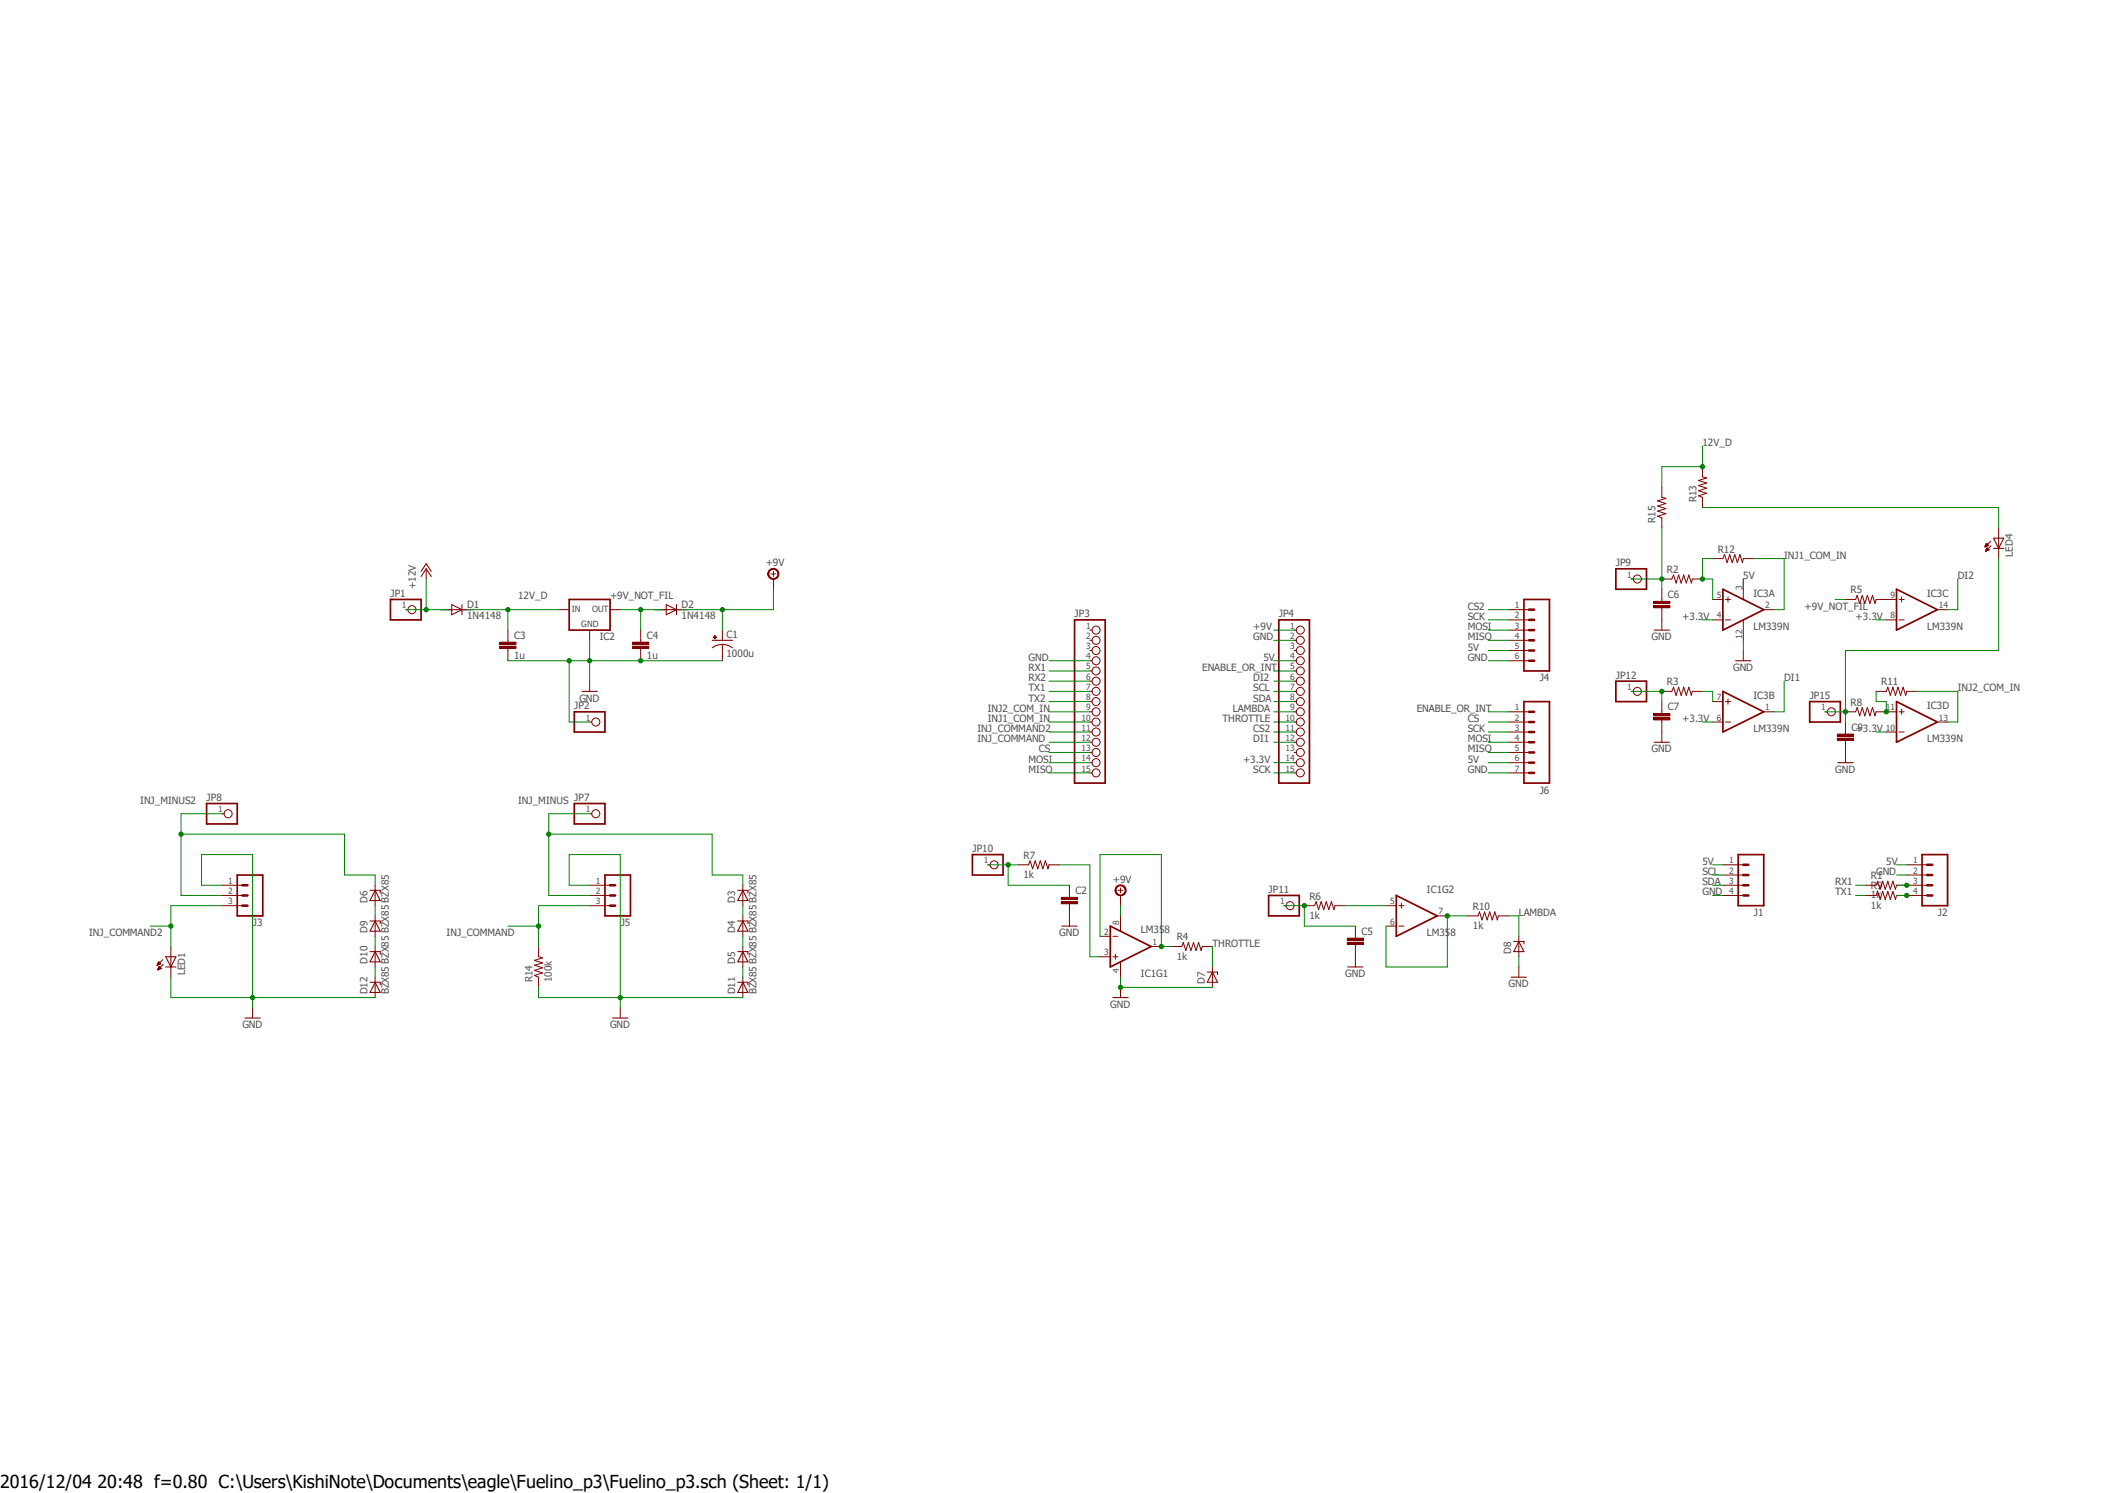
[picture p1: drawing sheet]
<svg xmlns="http://www.w3.org/2000/svg" width="420mm" height="297mm" viewBox="0 0 420 297" stroke-linecap="round" stroke-linejoin="round" font-family="sans-serif">
<path d="M17.3 86.9l385.4 118.2M402.7 86.9l-385.4 118.2" fill="none" stroke="#fff" stroke-width=".2"/>
<path d="M89.9 120.3l2 1-2 1zM91.9 120.3v2M115.8 137.5h3M132.5 120.3l2.1 1-2.1 1zM134.6 120.3v2M141.7 127.4h4.1M141.7 128.9a3.3 3.3 0 0 1 4 0" fill="none" stroke="#800000" stroke-width=".21"/>
<path d="M88.9 121.3h4M111.2 121.3h2M117.3 125.3v2.1M117.3 135.5v2M121.4 121.3h2M131.5 121.3h4.1M143.7 128.2v1.2" fill="none" stroke="#800000" stroke-width=".2"/>
<path d="M113.2 119.3h8.2v6h-8.2z" fill="none" stroke="#800000" stroke-width=".34"/>
<path d="M141.9 126.7l.7 .1z" fill-rule="evenodd" fill="#800000"/>
<path d="M141.9 126.7l.7 .1z" fill="none" stroke="#800000" stroke-width=".2"/>
<path d="M142.2 126.4l.1 .7z" fill-rule="evenodd" fill="#800000"/>
<g fill="none" stroke="#800000" stroke-width=".2">
<path d="M84.8 113.2v2M153.4 114.2h1M153.9 113.7v1M80.7 121.3h.5M99.4 127.8h3.3v.4h-3.3zM99.4 128.6h3.3v.4h-3.3zM101 125.3v2.5M101 129v2.4M125.9 127.8h3.2v.4h-3.2zM125.9 128.6h3.2v.4h-3.2zM127.5 125.3v2.5M127.5 129v2.4"/>
<path d="M142.2 126.4l.1 .7zM143.7 125.3v2.1M143.7 129.4v2M117.3 143.6h.4"/>
<circle cx="82" cy="121.3" r=".8"/>
<circle cx="118.5" cy="143.6" r=".8"/>
</g>
<path d="M99.4 128h3.3M99.4 128.8h3.3M125.9 128h3.2M125.9 128.8h3.2" fill="none" stroke="#800000" stroke-width=".42"/>
<path d="M77.7 119.3h6.1v4h-6.1zM114.3 141.6h6.1v4h-6.1z" fill="none" stroke="#800000" stroke-width=".34"/>
<path d="M83.8 114.7l1-1.5 1 1.5M83.8 113.7l1-1.6 1 1.6" fill="none" stroke="#800000" stroke-width=".21"/>
<path d="M153.1 113.4a1.12 1.12 0 0 1 1.7 .2 1.12 1.12 0 0 1-.7 1.7 1.12 1.12 0 0 1-1.4-1.1h.3a.91 .91 0 0 1 1.2-.9 .91 .91 0 0 1 .3 1.4 .91 .91 0 0 1-1.5-.2v-.3h-.3z" fill-rule="evenodd" fill="#800000"/>
<g fill="none" stroke="#800000" stroke-width=".2">
<path d="M153.1 113.4a1.12 1.12 0 0 1 1.7 .2 1.12 1.12 0 0 1-.7 1.7 1.12 1.12 0 0 1-1.4-1.1h.3a.91 .91 0 0 1 1.2-.9 .91 .91 0 0 1 .3 1.4 .91 .91 0 0 1-1.5-.2v-.3h-.3zM153.9 115.2v2M117.3 161.9h.4M222.4 177.1h1M222.9 176.6v1M278.8 179.7v1M218.9 190.3h2M218.9 186.3h2M221.4 190.3h1M221.4 186.3h1M221.9 189.8v1M222.9 182.2v3"/>
<path d="M222.9 191.4v3M222.9 196.4v2.1M229 188.3h2.1M275.8 180.2h2M275.8 184.2h2M278.3 180.2h1M278.3 184.2h1M285.9 182.2h2.1M123.4 200.5v2"/>
<circle cx="118.5" cy="161.9" r=".8"/>
</g>
<path d="M221.4 198.5h3.1M121.9 202.5h3" fill="none" stroke="#800000" stroke-width=".21"/>
<path d="M114.3 159.9h6.1v4h-6.1zM277.8 178.1l8.1 4.1-8.1 4.1zM220.9 184.2l8.1 4.1-8.1 4.1z" fill="none" stroke="#800000" stroke-width=".34"/>
<path d="M222.1 176.3a1.13 1.13 0 0 1 1.8 .2 1.13 1.13 0 0 1-.6 1.7 1.13 1.13 0 0 1-1.5-1.1h.2a.91 .91 0 0 1 1.4-.7 .91 .91 0 0 1 .1 1.5 .91 .91 0 0 1-1.4-.4l-.1-.4h-.2z" fill-rule="evenodd" fill="#800000"/>
<g fill="none" stroke="#800000" stroke-width=".2">
<path d="M330.6 96.9v2l.8 .2-1.6 .6 1.6 .5-1.6 .5 1.6 .5-1.6 .5 1.6 .5-1.6 .5 .8 .3v2M338.7 92.8v2.1l.9 .2-1.7 .5 1.7 .5-1.7 .5 1.7 .5-1.7 .5 1.7 .5-1.7 .5 .8 .3v2.1M324.5 115.2h.5M329 119.6h3.2v.5h-3.2zM330.6 115.2h2l.4-.8 .5 1.6 .5-1.6 .5 1.6 .5-1.6 .5 1.6 .5-1.6 .5 1.6 .2-.8h2M330.6 117.2v2.5M340.7 119.3h2.1M340.7 111.1h2.1l.3-.8 .5 1.6 .5-1.6 .5 1.6 .5-1.6 .6 1.6 .5-1.6 .5 1.6 .1-.8h2.1M343.3 119.3h1M343.8 118.7v1.1M346.8 115.2v4.1M367.2 119.3h2l.3-.9 .5 1.7 .5-1.7 .5 1.7 .5-1.7 .5 1.7 .5-1.7 .5 1.7 .3-.8h4"/>
<path d="M377.8 119.3h1M378.3 118.7v1.1M394.9 108.8h.1M394.9 108.7h.2M395 108.7h.2M395 108.6h.4M395 108.5h.5M395 109.7h.1M395.1 108.5h.5M395.1 108.4h.4M395.1 109.6h.1M395.1 109.6h.3"/>
<path d="M395.1 108.3h.4M395.1 108.3h.3M395.1 109.5h.4M395.1 109.4h.5M395.1 108.2h.3M395.1 109.4h.6M395.2 108.1h.1M395.2 109.3h.4M395.2 109.2h.3M395.2 109.1h.2M395.3 109.1h.1M395.3 109l-.3 .7"/>
<path d="M395.3 109l.4 .4-.7 .3M395.3 109h.1M395.6 108.5l-.4-.4-.3 .7M395.6 108.5l-.7 .3M396 107.7l-1.1 1.1M396.1 108.6l-1.1 1.1M397.6 105v6.1M216.8 125.3h.5M216.8 127.4h.5M216.8 129.4h.5M216.8 131.4h.5M216.8 133.5h.5"/>
<path d="M216.8 135.5h.5M216.8 137.5h.5M216.8 139.6h.5M257.5 125.3h.4M257.5 127.4h.4M257.5 129.4h.4M257.5 131.4h.4M257.5 133.5h.4M257.5 135.5h.4M257.5 137.5h.4M257.5 139.6h.4M300.1 125.3h4.1"/>
<path d="M300.1 127.4h4.1M300.1 129.4h4.1M300.1 131.4h4.1M300.1 123.3h4.1M300.1 121.3h4.1M324.5 137.5h.5M329 120.5h3.2v.4h-3.2zM330.6 137.5h2l.4-.8 .5 1.6 .5-1.6 .5 1.6 .5-1.6 .5 1.6 .5-1.6 .5 1.6 .2-.8h2M330.6 120.9v4.4M330.6 139.6v2.4M340.7 139.6h2.1M340.7 123.3h2.1"/>
<path d="M343.3 139.6h1M343.3 123.3h1M343.8 139.1v1M346.8 123.3v4.1M346.8 129.4v2M350.9 121.3h2M373.3 137.5h2l.3-.8 .5 1.6 .5-1.6 .5 1.6 .5-1.6 .5 1.6 .5-1.6 .5 1.6 .2-.8h2.1M375.3 123.3h2M377.8 123.3h1M385.4 121.3h2.1M216.8 141.6h.5M216.8 143.6h.5"/>
<path d="M216.8 145.6h.5M216.8 147.7h.5M216.8 149.7h.5M216.8 151.7h.5M216.8 153.8h.5M257.5 141.6h.4M257.5 143.6h.4M257.5 145.6h.4M257.5 147.7h.4M257.5 149.7h.4M257.5 151.7h.4M257.5 153.8h.4"/>
<path d="M300.1 141.6h4.1M300.1 143.6h4.1M300.1 145.6h4.1M300.1 147.7h4.1M300.1 149.7h4.1M300.1 151.7h4.1M300.1 153.8h4.1M329 142h3.2v.4h-3.2zM329 142.8h3.2v.4h-3.2zM330.6 143.2v4.5M340.7 143.6h2.1M343.3 143.6h1"/>
<path d="M350.9 141.6h2M363.1 141.6h.5M365.5 146h3.3v.5h-3.3zM365.5 146.9h3.3v.4h-3.3zM367.2 141.6h2l.3-.8 .5 1.6 .5-1.6 .5 1.6 .5-1.6 .5 1.6 .5-1.6 .5 1.6 .3-.8h4M367.2 143.6v2.4M367.2 147.3v4.4M375.3 145.6h2M377.8 141.6h1M377.8 145.6h1M378.3 141.1v1M385.4 143.6h2.1"/>
<path d="M44.2 161.9h.4M44.2 176.1h4M44.2 178.1h4M74.6 176.1v4.1M117.3 176.1h4.1M117.3 178.1h4.1M147.8 176.1v4.1M196.5 172h.5M202.6 172h2l.3-.8 .5 1.6 .6-1.6 .5 1.6 .5-1.6 .5 1.6 .5-1.6 .5 1.6 .2-.8h2M211.2 178.5h3.2v.4h-3.2zM211.2 179.4h3.2v.4h-3.2zM212.8 176.1v2.5"/>
<path d="M212.8 179.7v4.5M222.1 176.3a1.13 1.13 0 0 1 1.8 .2 1.13 1.13 0 0 1-.6 1.7 1.13 1.13 0 0 1-1.5-1.1h.2a.91 .91 0 0 1 1.4-.7 .91 .91 0 0 1 .1 1.5 .91 .91 0 0 1-1.4-.4l-.1-.4h-.2zM222.9 178.1v2.1M342.8 172h4M342.8 174.1h4M342.8 176.1h4M342.8 178.1h4M371.2 176.1h2.1l.2-.8 .6 1.6 .5-1.6 .5 1.6 .5-1.6 .5 1.6 .5-1.6 .5 1.6 .2-.8h6.1M371.2 178.1h2.1l.2-.8 .6 1.6 .5-1.6 .5 1.6 .5-1.6 .5 1.6 .5-1.6 .5 1.6 .2-.8h6.1M379.3 172h4.1M379.3 174.1h4.1M31.3 192h.1"/>
<path d="M31.3 191.9h.2M31.3 191.9h.4M31.4 191.8h.4M31.4 191.7h.6M31.4 191.7h.5M31.4 192.9h.1M31.4 192.8h.3M31.5 191.6h.3M31.5 192.8h.3M31.5 192.7h.4M31.5 191.5h.2M31.5 192.7h.6"/>
<path d="M31.5 191.4h.2M31.5 191.4h.1M31.5 192.6h.5M31.5 192.5h.5M31.6 192.5h.3M31.6 192.4h.2M31.7 192.3h.1M32 191.7l-.4-.4-.4 .7M32 191.7l-.8 .3M32.1 192.7l-.4-.5-.3 .8M32.1 192.7l-.7 .3M32.4 190.9l-1.2 1.1"/>
<path d="M32.5 191.9l-1.1 1.1M34 188.3v6.1M44.2 180.2h4M74.6 182.2v4.1M74.6 188.3v4.1M74.6 194.4v4.1M107.1 188.3v2l.8 .2-1.6 .6 1.6 .5-1.6 .4 1.6 .5-1.6 .5 1.6 .5-1.6 .6 .8 .3v2M117.3 180.2h4.1M147.8 182.2v4.1M147.8 188.3v4.1M147.8 194.4v4.1M233.1 188.3h2l.3-.8 .5 1.6 .5-1.6 .5 1.6 .5-1.6 .6 1.6 .5-1.6 .5 1.6 .2-.8h2"/>
<path d="M241.2 192.4v4M255.4 180.2h.5M259.5 180.2h2l.3-.8 .5 1.6 .5-1.6 .6 1.6 .5-1.6 .5 1.6 .5-1.6 .5 1.6 .2-.8h2M268.1 186.6h3.2v.5h-3.2zM268.1 187.5h3.2v.4h-3.2zM269.7 184.2v2.4M269.7 187.9v4.5M292 182.2h2l.3-.8 .6 1.6 .5-1.6 .5 1.6 .5-1.6 .5 1.6 .5-1.6 .5 1.6 .2-.8h2M302.2 186.3v4M302.2 192.4v2M50.2 200.5v2"/>
<circle cx="325.8" cy="115.2" r=".8"/>
<circle cx="218.1" cy="131.4" r=".8"/>
<circle cx="218.1" cy="125.4" r=".8"/>
<circle cx="218.1" cy="127.4" r=".8"/>
<circle cx="218.1" cy="129.4" r=".8"/>
<circle cx="218.1" cy="139.6" r=".8"/>
<circle cx="218.1" cy="133.5" r=".8"/>
<circle cx="218.1" cy="135.5" r=".8"/>
<circle cx="218.1" cy="137.5" r=".8"/>
<circle cx="258.7" cy="131.4" r=".8"/>
<circle cx="258.7" cy="125.4" r=".8"/>
<circle cx="258.7" cy="127.4" r=".8"/>
<circle cx="258.7" cy="133.5" r=".8"/>
<circle cx="258.7" cy="137.5" r=".8"/>
<circle cx="258.7" cy="139.6" r=".8"/>
<circle cx="258.7" cy="135.5" r=".8"/>
<circle cx="258.7" cy="129.4" r=".8"/>
<circle cx="325.8" cy="137.5" r=".8"/>
<circle cx="218.1" cy="145.6" r=".8"/>
<circle cx="218.1" cy="151.7" r=".8"/>
<circle cx="218.1" cy="141.6" r=".8"/>
<circle cx="218.1" cy="149.7" r=".8"/>
<circle cx="218.1" cy="143.6" r=".8"/>
<circle cx="218.1" cy="147.7" r=".8"/>
<circle cx="218.1" cy="153.8" r=".8"/>
<circle cx="258.7" cy="145.6" r=".8"/>
<circle cx="258.7" cy="153.8" r=".8"/>
<circle cx="258.7" cy="147.7" r=".8"/>
<circle cx="258.7" cy="141.6" r=".8"/>
<circle cx="258.7" cy="149.7" r=".8"/>
<circle cx="258.7" cy="143.6" r=".8"/>
<circle cx="258.7" cy="151.7" r=".8"/>
<circle cx="364.4" cy="141.6" r=".8"/>
<circle cx="45.4" cy="161.9" r=".8"/>
<circle cx="197.8" cy="172" r=".8"/>
<circle cx="256.7" cy="180.2" r=".8"/>
</g>
<g fill="none" stroke="#800000" stroke-width=".21">
<path d="M396.6 107.1h2.1l-1.1 2zM396.6 109.1h2.1M329.1 125.3h3M345.3 131.4h3.1M329.1 147.7h3M365.6 151.7h3.1M73.6 177.1h2v.5M74.6 177.1l1 2.1h-2zM146.8 177.1h2v.5M147.8 177.1l1 2.1h-2zM33 192.4h2M33 190.3h2l-1 2.1z"/>
<path d="M73.6 195.4h2v.5M73.6 189.3h2v.5M73.6 183.2h2v.5M74.6 183.2l1 2.1h-2zM74.6 189.3l1 2h-2zM74.6 195.4l1 2h-2zM146.8 195.4h2v.5M146.8 189.3h2v.5M146.8 183.2h2v.5M147.8 183.2l1 2.1h-2zM147.8 189.3l1 2h-2zM147.8 195.4l1 2h-2z"/>
<path d="M211.2 184.2h3.1M240.2 193.4h2v.5M241.2 193.4l1 2h-2zM268.1 192.4h3.1M300.7 194.4h3M301.2 187.3h2v.5M302.2 187.3l1 2h-2zM48.7 202.5h3.1"/>
</g>
<g fill="none" stroke="#800000" stroke-width=".34">
<path d="M303.2 119.3h5.1v14.2h-5.1zM321.5 113.2h6.1v4h-6.1zM342.8 117.2l8.1 4.1-8.1 4zM377.3 117.2l8.1 4.1-8.1 4zM213.8 123.3h6.1v32.5h-6.1zM254.4 123.3h6.1v32.5h-6.1zM303.2 139.6h5.1v16.2h-5.1zM321.5 135.5h6.1v4.1h-6.1zM342.8 137.5l8.1 4.1-8.1 4zM360 139.6h6.1v4h-6.1zM377.3 139.6l8.1 4-8.1 4.1zM41.1 159.9h6.1v4h-6.1z"/>
<path d="M47.2 174.1h5.1v8.1h-5.1zM120.4 174.1h5v8.1h-5zM193.5 170h6.1v4.1h-6.1zM252.4 178.1h6.1v4.1h-6.1zM345.8 170h5.1v10.2h-5.1zM382.4 170h5.1v10.2h-5.1z"/>
</g>
<path d="M329 119.8h3.2M329 120.7h3.2M329 142.2h3.2M329 143h3.2M365.5 146.3h3.3M365.5 147.1h3.3M211.2 178.7h3.2M211.2 179.6h3.2M268.1 186.9h3.2M268.1 187.7h3.2" fill="none" stroke="#800000" stroke-width=".42"/>
<g fill="none" stroke="#800000" stroke-width=".51">
<path d="M304.2 125.3h1M304.2 123.3h1M304.2 121.3h1M304.2 129.4h1M304.2 127.4h1M304.2 131.4h1M304.2 145.6h1M304.2 143.6h1M304.2 141.6h1M304.2 149.7h1M304.2 147.7h1M304.2 151.7h1"/>
<path d="M304.2 153.8h1M48.2 176.1h1M48.2 178.1h1M121.4 176.1h1M121.4 178.1h1M346.8 176.1h1.1M346.8 174.1h1.1M346.8 172h1.1M346.8 178.1h1.1M383.4 176.1h1M383.4 174.1h1M383.4 172h1"/>
<path d="M383.4 178.1h1M48.2 180.2h1M121.4 180.2h1"/>
</g>
<path d="M92.9 121.3h18.3M101 121.3v4" fill="none" stroke="#008000" stroke-width=".2"/>
<circle cx="101" cy="121.3" r=".43" fill="#008000"/>
<g fill="none" stroke="#008000" stroke-width=".2">
<path d="M338.7 88.8v4h-8.1v4.1"/>
<circle cx="101" cy="121.3" r=".43"/>
</g>
<circle cx="338.7" cy="92.8" r=".43" fill="#008000"/>
<g fill="none" stroke="#008000" stroke-width=".2">
<path d="M123.4 121.3h8.1M127.5 121.3v4"/>
<circle cx="338.7" cy="92.8" r=".43"/>
</g>
<circle cx="127.5" cy="121.3" r=".43" fill="#008000"/>
<g fill="none" stroke="#008000" stroke-width=".2">
<path d="M365.1 119.3h2.1M101 131.4h26.5M117.3 127.4v4"/>
<circle cx="127.5" cy="121.3" r=".43"/>
</g>
<circle cx="117.3" cy="131.4" r=".43" fill="#008000"/>
<g fill="none" stroke="#008000" stroke-width=".2">
<path d="M127.5 131.4h16.2"/>
<circle cx="117.3" cy="131.4" r=".43"/>
</g>
<circle cx="127.5" cy="131.4" r=".43" fill="#008000"/>
<g fill="none" stroke="#008000" stroke-width=".2">
<path d="M113.2 131.4v12.2h4.1M117.3 131.4v4.1"/>
<circle cx="127.5" cy="131.4" r=".43"/>
</g>
<circle cx="113.2" cy="131.4" r=".43" fill="#008000"/>
<g fill="none" stroke="#008000" stroke-width=".2">
<path d="M253.4 127.4h4.1M147.8 198.5h-24.4v2"/>
<circle cx="113.2" cy="131.4" r=".43"/>
</g>
<circle cx="123.4" cy="198.5" r=".43" fill="#008000"/>
<g fill="none" stroke="#008000" stroke-width=".2">
<path d="M117.3 176.1h-4.1v-6.1h10.2v28.5h-16.3v-2.1M222.9 194.4v2h18.3"/>
<circle cx="123.4" cy="198.5" r=".43"/>
</g>
<circle cx="222.9" cy="196.4" r=".43" fill="#008000"/>
<g fill="none" stroke="#008000" stroke-width=".2">
<path d="M208.7 131.4h8.1M296.1 131.4h4M74.6 198.5h-24.4v2M302.2 190.3v2.1"/>
<circle cx="222.9" cy="196.4" r=".43"/>
</g>
<circle cx="50.2" cy="198.5" r=".43" fill="#008000"/>
<g fill="none" stroke="#008000" stroke-width=".2">
<path d="M84.8 115.2v6.1h4.1M346.8 127.4v2M296.1 153.8h4M44.2 176.1h-4.1v-6.1h10.1v28.5h-16.2v-4.1M340.7 178.1h2.1M377.3 174.1h2"/>
<circle cx="50.2" cy="198.5" r=".43"/>
</g>
<circle cx="84.8" cy="121.3" r=".43" fill="#008000"/>
<g fill="none" stroke="#008000" stroke-width=".2">
<path d="M80.7 121.3h4.1M135.6 121.3h18.3M143.7 121.3v4"/>
<circle cx="84.8" cy="121.3" r=".43"/>
</g>
<circle cx="143.7" cy="121.3" r=".43" fill="#008000"/>
<g fill="none" stroke="#008000" stroke-width=".2">
<path d="M153.9 117.2v4.1M253.4 125.3h4.1M109.2 165.9h32.5M117.3 161.9h-8.1v16.2h8.1M141.7 174.1h6.1v2M222.9 180.2v2"/>
<circle cx="143.7" cy="121.3" r=".43"/>
</g>
<circle cx="109.2" cy="165.9" r=".43" fill="#008000"/>
<g fill="none" stroke="#008000" stroke-width=".2">
<path d="M141.7 165.9v8.2M101 184.2h6.1M117.3 180.2h-10.2v8.1"/>
<circle cx="109.2" cy="165.9" r=".43"/>
</g>
<circle cx="107.1" cy="184.2" r=".43" fill="#008000"/>
<g fill="none" stroke="#008000" stroke-width=".2">
<path d="M208.7 147.7h8.1M253.4 143.6h4.1M241.2 188.3v4.1M292 182.2h-4v10.2h-12.2v-8.2"/>
<circle cx="107.1" cy="184.2" r=".43"/>
</g>
<circle cx="287.9" cy="182.2" r=".43" fill="#008000"/>
<g fill="none" stroke="#008000" stroke-width=".2">
<path d="M196.5 172h6.1M200.6 172v4.1h12.2"/>
<circle cx="287.9" cy="182.2" r=".43"/>
</g>
<circle cx="200.6" cy="172" r=".43" fill="#008000"/>
<g fill="none" stroke="#008000" stroke-width=".2">
<path d="M210.7 172h6.1v18.3h2.1M255.4 180.2h4.1v4h10.2"/>
<circle cx="200.6" cy="172" r=".43"/>
</g>
<circle cx="259.5" cy="180.2" r=".43" fill="#008000"/>
<g fill="none" stroke="#008000" stroke-width=".2">
<path d="M346.8 115.2v2M253.4 131.4h4.1M296.1 123.3h4M296.1 125.3h4M296.1 127.4h4M296.1 129.4h4M208.7 149.7h8.1M208.7 153.8h8.1M208.7 151.7h8.1M253.4 153.8h4.1M296.1 149.7h4M296.1 143.6h4"/>
<path d="M296.1 145.6h4M296.1 151.7h4M296.1 147.7h4M340.7 172h2.1M377.3 172h2M29.9 184.2h4.1M44.2 180.2h-10.2v8.1M267.6 180.2h8.2"/>
<circle cx="259.5" cy="180.2" r=".43"/>
</g>
<circle cx="34" cy="184.2" r=".43" fill="#008000"/>
<g fill="none" stroke="#008000" stroke-width=".2">
<path d="M208.7 145.6h8.1M36 165.9h32.5v8.2h6.1v2M36 161.9v16.2h8.2"/>
<circle cx="34" cy="184.2" r=".43"/>
</g>
<circle cx="36" cy="165.9" r=".43" fill="#008000"/>
<g fill="none" stroke="#008000" stroke-width=".2">
<path d="M324.5 115.2h6.1v2M208.7 133.5h8.1M208.7 135.5h8.1M208.7 137.5h8.1M208.7 139.6h8.1M253.4 141.6h4.1M36 161.9h8.2M369.2 176.1h2M369.2 178.1h2M74.6 180.2v2M74.6 186.3v2M74.6 192.4v2"/>
<path d="M147.8 180.2v2M147.8 186.3v2M147.8 192.4v2M300.1 182.2h2.1v4.1"/>
<circle cx="36" cy="165.9" r=".43"/>
</g>
<circle cx="330.6" cy="115.2" r=".43" fill="#008000"/>
<g fill="none" stroke="#008000" stroke-width=".2">
<path d="M330.6 105v10.2M324.5 137.5h6.1v2.1"/>
<circle cx="330.6" cy="115.2" r=".43"/>
</g>
<circle cx="330.6" cy="137.5" r=".43" fill="#008000"/>
<g fill="none" stroke="#008000" stroke-width=".2">
<path d="M363.1 141.6h4.1v2"/>
<circle cx="330.6" cy="137.5" r=".43"/>
</g>
<circle cx="367.2" cy="141.6" r=".43" fill="#008000"/>
<g fill="none" stroke="#008000" stroke-width=".2">
<path d="M397.6 111.1v18.3h-30.4v12.2M373.3 137.5v2.1h2v2"/>
<circle cx="367.2" cy="141.6" r=".43"/>
</g>
<circle cx="375.3" cy="141.6" r=".43" fill="#008000"/>
<g fill="none" stroke="#008000" stroke-width=".2">
<path d="M340.7 111.1h-2v4.1h2v4.1"/>
<circle cx="375.3" cy="141.6" r=".43"/>
</g>
<circle cx="338.7" cy="115.2" r=".43" fill="#008000"/>
<g fill="none" stroke="#008000" stroke-width=".2">
<path d="M253.4 137.5h4.1M253.4 139.6h4.1M338.7 137.5h2v2.1M338.7 123.3h2M373.3 123.3h2M253.4 151.7h4.1M338.7 143.6h2M373.3 145.6h2M340.7 174.1h2.1M340.7 176.1h2.1M377.3 178.1h2"/>
<circle cx="338.7" cy="115.2" r=".43"/>
</g>
<circle cx="379.3" cy="178.1" r=".43" fill="#008000"/>
<g fill="none" stroke="#008000" stroke-width=".2">
<path d="M377.3 176.1h2"/>
<circle cx="379.3" cy="178.1" r=".43"/>
</g>
<circle cx="379.3" cy="176.1" r=".43" fill="#008000"/>
<g fill="none" stroke="#008000" stroke-width=".2">
<path d="M338.7 101h58.9v4M389.5 115.2v6.1h-2M253.4 135.5h4.1M355 135.5v6.1h-2.1M253.4 147.7h4.1M218.9 170v16.3M231.1 188.3h2"/>
<circle cx="379.3" cy="176.1" r=".43"/>
</g>
<circle cx="231" cy="188.3" r=".43" fill="#008000"/>
<g fill="none" stroke="#008000" stroke-width=".2">
<path d="M348.9 111.1h6.1v10.2h-2.1M253.4 133.5h4.1M296.1 121.3h4M381.4 137.5h8.1v6.1h-2M208.7 143.6h8.1M208.7 141.6h8.1M253.4 145.6h4.1M296.1 141.6h4M218.9 170h12.2v18.3"/>
<circle cx="231" cy="188.3" r=".43"/>
</g>
<text font-size="3.6" x="0" y="296">2016/12/04 20:48 f=0.80 C:\Users\KishiNote\Documents\eagle\Fuelino_p3\Fuelino_p3.sch (Sheet: 1/1)</text>
<g font-size="2" fill="#505050">
<text x="338.7" y="88.8">12V_D</text>
<text x="337.5" y="99.9" transform="rotate(-90 337.5 99.9)">R13</text>
<text x="329.4" y="104" transform="rotate(-90 329.4 104)">R15</text>
<text x="152.4" y="112.6">+9V</text>
<text x="321.5" y="112.6">JP9</text>
<text x="341.8" y="109.9">R12</text>
<text x="355" y="111.1">INJ1_COM_IN</text>
<text x="400.5" y="110.7" transform="rotate(-90 400.5 110.7)">LED4</text>
<text x="77.7" y="118.7">JP1</text>
<text x="82.8" y="117.2" transform="rotate(-90 82.8 117.2)">+12V</text>
<text x="103.1" y="119.3">12V_D</text>
<text x="121.4" y="119.3">+9V_NOT_FIL</text>
<text x="331.6" y="114">R2</text>
<text x="331.8" y="119">C6</text>
<text x="346.8" y="115.2">5V</text>
<text x="348.9" y="118.7">IC3A</text>
<text x="368.2" y="118.1">R5</text>
<text x="383.4" y="118.7">IC3C</text>
<text x="389.5" y="115.2">DI2</text>
<text x="92.9" y="123.1">1N4148</text>
<text x="92.9" y="120.9">D1</text>
<text x="135.6" y="123.1">1N4148</text>
<text x="135.6" y="120.9">D2</text>
<text x="213.8" y="122.8">JP3</text>
<text x="249.3" y="125.3">+9V</text>
<text x="254.4" y="122.8">JP4</text>
<text x="292" y="123.3">SCK</text>
<text x="292" y="125.3">MOSI</text>
<text x="292" y="121.3">CS2</text>
<text x="334.7" y="123.3">+3.3V</text>
<text x="348.9" y="125.3">LM339N</text>
<text x="359" y="121.3">+9V_NOT_FIL</text>
<text x="369.2" y="123.3">+3.3V</text>
<text x="383.4" y="125.3">LM339N</text>
<text x="102.3" y="131.1">1u</text>
<text x="102.3" y="127.1">C3</text>
<text x="119.3" y="127.4">IC2</text>
<text x="128.7" y="131.1">1u</text>
<text x="128.7" y="127.1">C4</text>
<text x="144.5" y="130.7">1000u</text>
<text x="144.5" y="126.9">C1</text>
<text x="204.6" y="131.4">GND</text>
<text x="249.3" y="127.4">GND</text>
<text x="251.4" y="131.4">5V</text>
<text x="292" y="127.4">MISO</text>
<text x="292" y="129.4">5V</text>
<text x="292" y="131.4">GND</text>
<text x="328.6" y="127.4">GND</text>
<text x="204.6" y="133.5">RX1</text>
<text x="204.6" y="135.5">RX2</text>
<text x="204.6" y="137.5">TX1</text>
<text x="239.2" y="133.5">ENABLE_OR_INT</text>
<text x="249.3" y="137.5">SCL</text>
<text x="249.3" y="135.5">DI2</text>
<text x="306.3" y="135.5">J4</text>
<text x="321.5" y="135">JP12</text>
<text x="331.6" y="136.3">R3</text>
<text x="344.8" y="133.5">GND</text>
<text x="355" y="135.5">DI1</text>
<text x="374.3" y="136.3">R11</text>
<text x="389.5" y="137.5">INJ2_COM_IN</text>
<text x="114.3" y="141.1">JP2</text>
<text x="115.3" y="139.6">GND</text>
<text x="196.5" y="143.6">INJ1_COM_IN</text>
<text x="196.5" y="141.6">INJ2_COM_IN</text>
<text x="204.6" y="139.6">TX2</text>
<text x="243.2" y="143.6">THROTTLE</text>
<text x="245.3" y="141.6">LAMBDA</text>
<text x="249.3" y="139.6">SDA</text>
<text x="281.9" y="141.6">ENABLE_OR_INT</text>
<text x="292" y="143.6">CS</text>
<text x="331.8" y="141.3">C7</text>
<text x="334.7" y="143.6">+3.3V</text>
<text x="348.9" y="139.1">IC3B</text>
<text x="360" y="139.1">JP15</text>
<text x="368.2" y="140.4">R8</text>
<text x="383.4" y="141.1">IC3D</text>
<text x="194.5" y="147.7">INJ_COMMAND</text>
<text x="194.5" y="145.7">INJ_COMMAND2</text>
<text x="206.7" y="149.7">CS</text>
<text x="249.3" y="147.7">DI1</text>
<text x="249.3" y="145.7">CS2</text>
<text x="292" y="145.7">SCK</text>
<text x="292" y="147.7">MOSI</text>
<text x="292" y="149.7">MISO</text>
<text x="328.6" y="149.7">GND</text>
<text x="348.9" y="145.7">LM339N</text>
<text x="368.4" y="145.3">C9</text>
<text x="369.2" y="145.7">+3.3V</text>
<text x="383.4" y="147.7">LM339N</text>
<text x="204.6" y="151.7">MOSI</text>
<text x="204.6" y="153.8">MISO</text>
<text x="247.3" y="151.7">+3.3V</text>
<text x="249.3" y="153.8">SCK</text>
<text x="292" y="153.8">GND</text>
<text x="292" y="151.7">5V</text>
<text x="365.1" y="153.8">GND</text>
<text x="27.9" y="159.8">INJ_MINUS2</text>
<text x="41.1" y="159.3">JP8</text>
<text x="103.1" y="159.8">INJ_MINUS</text>
<text x="114.3" y="159.3">JP7</text>
<text x="306.3" y="157.9">J6</text>
<text x="193.5" y="169.5">JP10</text>
<text x="203.6" y="170.9">R7</text>
<text x="338.7" y="172">5V</text>
<text x="375.3" y="172">5V</text>
<text x="73.1" y="179.6" transform="rotate(-90 73.1 179.6)">D6</text>
<text x="146.3" y="179.6" transform="rotate(-90 146.3 179.6)">D3</text>
<text x="203.6" y="174.7">1k</text>
<text x="214" y="177.8">C2</text>
<text x="221.4" y="175.6">+9V</text>
<text x="252.4" y="177.6">JP11</text>
<text x="260.5" y="179">R6</text>
<text x="283.9" y="177.6">IC1G2</text>
<text x="338.7" y="178.1">GND</text>
<text x="338.7" y="174.1">SCL</text>
<text x="338.7" y="176.1">SDA</text>
<text x="365.1" y="176.1">RX1</text>
<text x="365.1" y="178.1">TX1</text>
<text x="372.2" y="178.7">1k</text>
<text x="372.2" y="174.9">R1</text>
<text x="372.2" y="177">R9</text>
<text x="373.2" y="174.1">GND</text>
<text x="50.3" y="184.2">J3</text>
<text x="73.1" y="185.6" transform="rotate(-90 73.1 185.6)">D9</text>
<text x="123.5" y="184.2">J5</text>
<text x="146.3" y="185.6" transform="rotate(-90 146.3 185.6)">D4</text>
<text x="227" y="185.7">LM358</text>
<text x="260.5" y="182.8">1k</text>
<text x="270.9" y="186">C5</text>
<text x="293" y="184.8">1k</text>
<text x="293" y="181">R10</text>
<text x="302.2" y="182.2">LAMBDA</text>
<text x="348.9" y="182.2">J1</text>
<text x="372.2" y="180.8">1k</text>
<text x="385.5" y="182.2">J2</text>
<text x="17.7" y="186.3">INJ_COMMAND2</text>
<text x="73.1" y="191.7" transform="rotate(-90 73.1 191.7)">D10</text>
<text x="88.9" y="186.3">INJ_COMMAND</text>
<text x="146.3" y="191.7" transform="rotate(-90 146.3 191.7)">D5</text>
<text x="210.7" y="186.3">GND</text>
<text x="234.1" y="190.9">1k</text>
<text x="234.1" y="187.1">R4</text>
<text x="241.2" y="188.3">THROTTLE</text>
<text x="283.9" y="186.3">LM358</text>
<text x="300.6" y="189.7" transform="rotate(-90 300.6 189.7)">D8</text>
<text x="36.8" y="194" transform="rotate(-90 36.8 194)">LED1</text>
<text x="73.1" y="197.8" transform="rotate(-90 73.1 197.8)">D12</text>
<text x="77.4" y="197.8" transform="rotate(-90 77.4 197.8)">BZX85 BZX85 BZX85 BZX85</text>
<text x="106" y="195.4" transform="rotate(-90 106 195.4)">R14</text>
<text x="109.8" y="195.4" transform="rotate(-90 109.8 195.4)">100k</text>
<text x="146.3" y="197.8" transform="rotate(-90 146.3 197.8)">D11</text>
<text x="150.5" y="197.8" transform="rotate(-90 150.5 197.8)">BZX85 BZX85 BZX85 BZX85</text>
<text x="227" y="194.3">IC1G1</text>
<text x="239.7" y="195.8" transform="rotate(-90 239.7 195.8)">D7</text>
<text x="267.6" y="194.4">GND</text>
<text x="300.1" y="196.4">GND</text>
<text x="220.9" y="200.5">GND</text>
<text x="48.2" y="204.6">GND</text>
<text x="121.4" y="204.6">GND</text>
</g>
<g font-size="1.7" fill="#505050">
<text x="323.7" y="114.9">1</text>
<text x="341.6" y="119">5</text>
<text x="346.6" y="117.4" transform="rotate(-90 346.6 117.4)">3</text>
<text x="376.1" y="119">9</text>
<text x="80" y="121">1</text>
<text x="113.7" y="121.8">IN</text>
<text x="115.7" y="124.7">GND</text>
<text x="117.8" y="121.8">OUT</text>
<text x="216.1" y="125.1">1</text>
<text x="256.7" y="125.1">1</text>
<text x="301.4" y="121">1</text>
<text x="301.4" y="123">2</text>
<text x="301.4" y="125.1">3</text>
<text x="341.6" y="123">4</text>
<text x="351.2" y="121">2</text>
<text x="376.1" y="123">8</text>
<text x="385.7" y="121">14</text>
<text x="216.1" y="127.1">2</text>
<text x="216.1" y="129.1">3</text>
<text x="216.1" y="131.1">4</text>
<text x="256.7" y="127.1">2</text>
<text x="256.7" y="129.1">3</text>
<text x="256.7" y="131.1">4</text>
<text x="301.4" y="127.1">4</text>
<text x="301.4" y="129.1">5</text>
<text x="301.4" y="131.1">6</text>
<text x="346.6" y="127" transform="rotate(-90 346.6 127)">12</text>
<text x="216.1" y="133.2">5</text>
<text x="216.1" y="135.2">6</text>
<text x="216.1" y="137.2">7</text>
<text x="256.7" y="133.2">5</text>
<text x="256.7" y="135.2">6</text>
<text x="256.7" y="137.2">7</text>
<text x="323.7" y="137.2">1</text>
<text x="116.5" y="143.3">1</text>
<text x="215.1" y="143.3">10</text>
<text x="216.1" y="139.3">8</text>
<text x="216.1" y="141.3">9</text>
<text x="255.8" y="143.3">10</text>
<text x="256.7" y="139.3">8</text>
<text x="256.7" y="141.3">9</text>
<text x="301.4" y="141.3">1</text>
<text x="301.4" y="143.3">2</text>
<text x="341.6" y="143.3">6</text>
<text x="341.6" y="139.3">7</text>
<text x="351.2" y="141.3">1</text>
<text x="362.3" y="141.3">1</text>
<text x="375.2" y="141.3">11</text>
<text x="385.7" y="143.3">13</text>
<text x="215.1" y="145.4">11</text>
<text x="215.1" y="147.4">12</text>
<text x="215.1" y="149.4">13</text>
<text x="255.8" y="145.4">11</text>
<text x="255.8" y="147.4">12</text>
<text x="255.8" y="149.4">13</text>
<text x="301.4" y="145.4">3</text>
<text x="301.4" y="147.4">4</text>
<text x="301.4" y="149.4">5</text>
<text x="375.2" y="145.4">10</text>
<text x="215.1" y="151.5">14</text>
<text x="215.1" y="153.5">15</text>
<text x="255.8" y="151.5">14</text>
<text x="255.8" y="153.5">15</text>
<text x="301.4" y="151.5">6</text>
<text x="301.4" y="153.5">7</text>
<text x="43.4" y="161.6">1</text>
<text x="116.5" y="161.6">1</text>
<text x="195.7" y="171.7">1</text>
<text x="344" y="171.7">1</text>
<text x="344" y="173.8">2</text>
<text x="380.6" y="171.7">1</text>
<text x="380.6" y="173.8">2</text>
<text x="45.4" y="175.8">1</text>
<text x="45.4" y="177.8">2</text>
<text x="45.4" y="179.9">3</text>
<text x="118.6" y="175.8">1</text>
<text x="118.6" y="177.8">2</text>
<text x="118.6" y="179.9">3</text>
<text x="254.7" y="179.9">1</text>
<text x="276.6" y="179.9">5</text>
<text x="344" y="175.8">3</text>
<text x="344" y="177.8">4</text>
<text x="380.6" y="175.8">3</text>
<text x="380.6" y="177.8">4</text>
<text x="219.7" y="186">2</text>
<text x="222.6" y="183.9" transform="rotate(-90 222.6 183.9)">8</text>
<text x="276.6" y="183.9">6</text>
<text x="286.2" y="181.9">7</text>
<text x="219.7" y="190">3</text>
<text x="229.3" y="188">1</text>
<text x="222.6" y="193.5" transform="rotate(-90 222.6 193.5)">4</text>
</g>
<g font-size=".4" fill="#505050">
<text x="87.6" y="121.5">SpiceOrder 1</text>
<text x="91.7" y="121.5">SpiceOrder 2</text>
<text x="130.3" y="121.5">SpiceOrder 1</text>
<text x="134.4" y="121.5">SpiceOrder 2</text>
</g>
</svg>
